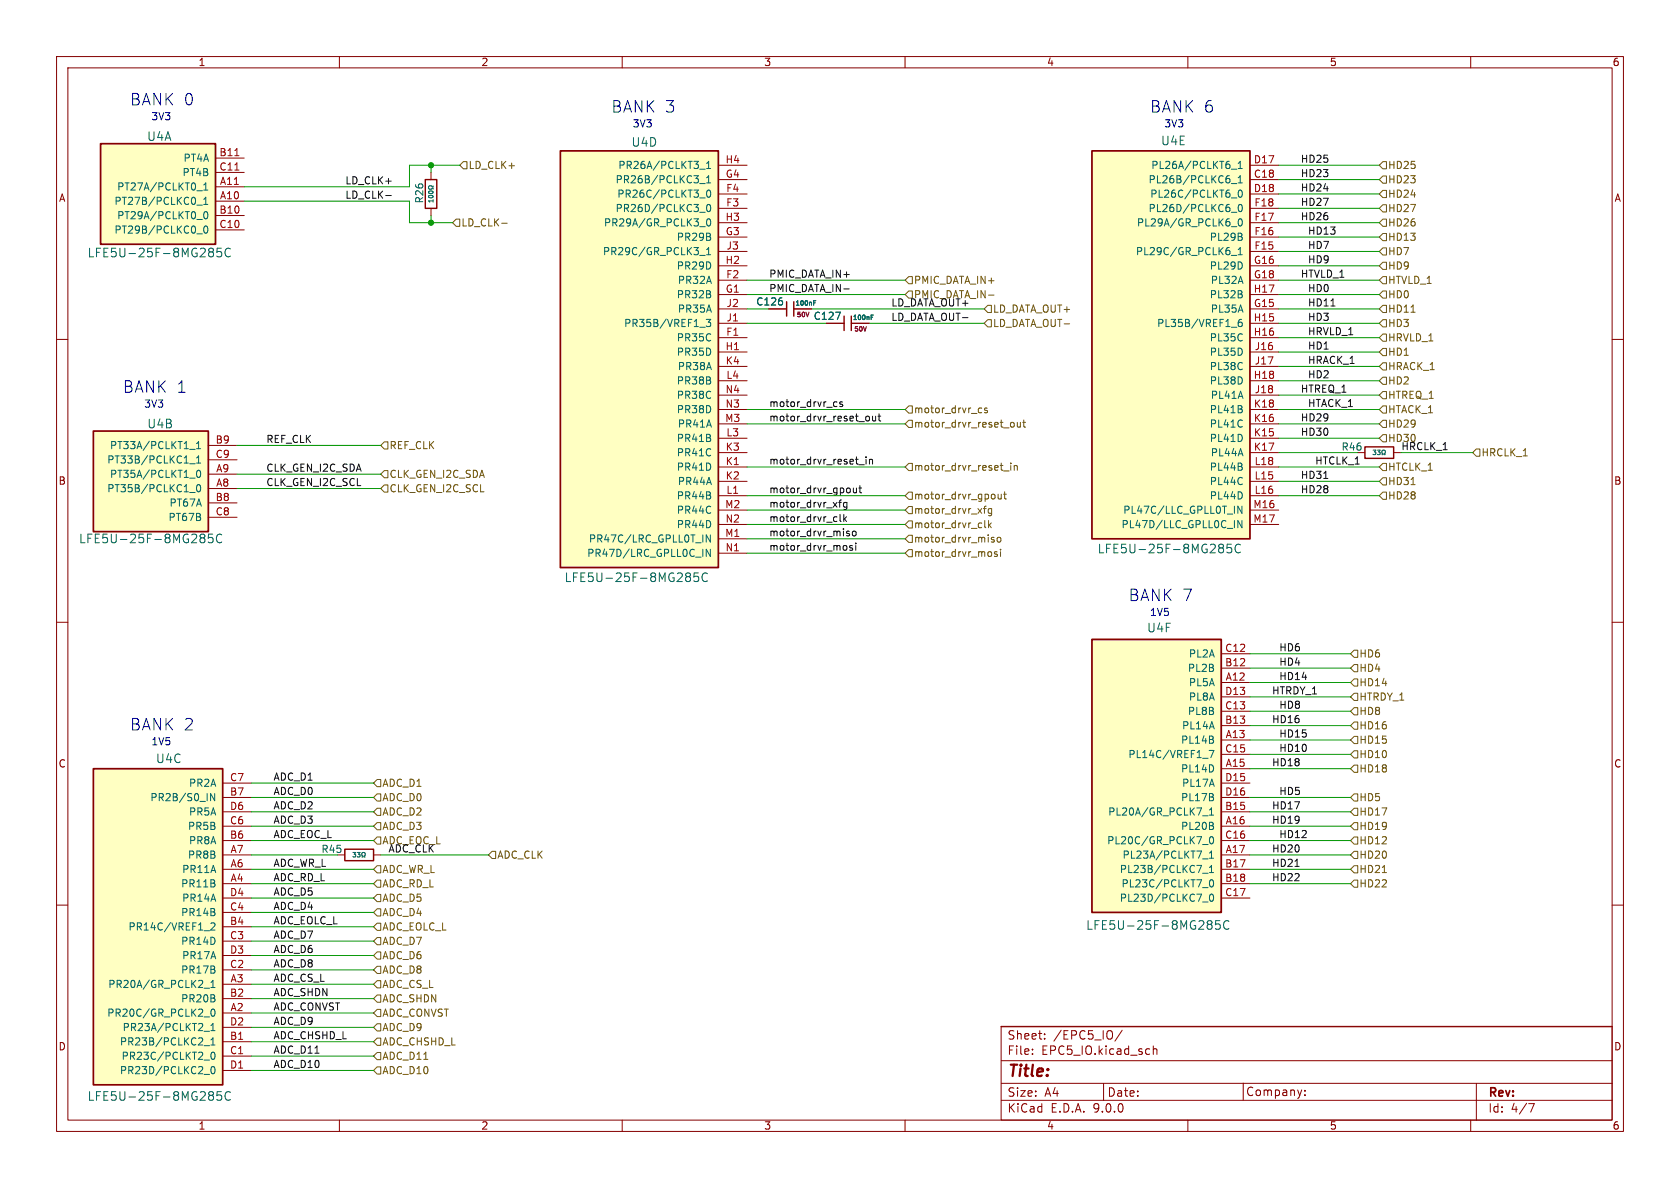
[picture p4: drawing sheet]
<svg xmlns="http://www.w3.org/2000/svg" width="297mm" height="210mm" viewBox="0 0 297 210" stroke-linecap="round" stroke-linejoin="round" font-family="sans-serif">
<g fill="none" stroke="#840000" stroke-width=".18">
<path d="M10 10h277v190h-277zM12 12h273v186h-273zM60 10v2M110 10v2M160 10v2M210 10v2M260 10v2M10 60h2M285 60h2M240 80h1.3M246.4 80h1.2M10 110h2"/>
<path d="M285 110h2M10 160h2M285 160h2M60 198v2M110 198v2M160 198v2M177 181.4h108v16.6h-108zM177 194.5h108M177 191.5h108M177 187.5h108M177 181.5h108M182.5 186.3v.1"/>
<path d="M182.5 185.5v.1M184.7 183.6v.1M184.7 182.8v.1M195.1 191.5v3M198.4 182.1l-1.3 2M203.9 184.9v1.5M203.9 185.5l.2-.1 .4 .1v.9M210 198v2M219.8 191.5v3M230.7 193.5v.2M230.7 192.7v.2M260 198v2"/>
<path d="M261 191.5v6.5M270.2 195.1h1l-.6 1.5"/>
</g>
<path d="M241.3 79h5.1v2h-5.1z" fill="none" stroke="#840000" stroke-width=".25"/>
<path d="M242.7 79.6h.5l-.2 .3 .2 .1v.3h-.5M243.5 79.6h.5l-.3 .3 .3 .1v.3h-.5M244.3 80.4h.2v-.2a.34 .34 0 0 1-.2-.4 .34 .34 0 0 1 .5-.2l.1 .4-.2 .4h.2" fill="none" stroke="#006464" stroke-width=".18"/>
<path d="M16.5 135.9h22.9v55.9h-22.9z" fill="#ffffc2"/>
<path d="M16.5 135.9h22.9v55.9h-22.9z" fill="none" stroke="#840000" stroke-width=".3"/>
<g fill="none" stroke="#840000" stroke-width=".18">
<path d="M39.4 138.4h5M39.4 141h5M39.4 143.5h5M39.4 146.1h5M39.4 148.6h5M39.4 151.1h5M39.4 153.7h5M39.4 156.2h5M39.4 158.8h5M39.4 161.3h5M39.4 163.8h5M39.4 166.4h5"/>
<path d="M39.4 168.9h5M39.4 171.5h5M39.4 174h5M39.4 176.5h5M39.4 179.1h5M39.4 181.6h5M39.4 184.2h5M39.4 186.7h5M39.4 189.2h5"/>
</g>
<g fill="none" stroke="#006464" stroke-width=".18">
<path d="M38 140.3v1.2l-.8-1.2v1.2M36.1 164.5h.9M36.1 174.7h.9M36.1 179.8h.9M37.3 163.3l.5-.2 .2 .4-.8 .9h.8M37.3 174.6h.7M37.3 173.7l.3-.4v1.3M37.4 178.5l.2-.1a.68 .68 0 0 1 .4 .6 .68 .68 0 0 1-.4 .6l-.2-.1-.1-.3zM36.1 182.3h.9M36.1 184.9h.9M36.1 187.4h.9M36.1 189.9h.9"/>
<path d="M37.2 193h.4l.1 .3-.2 .3M37.2 193.6h.3M37.3 181.3l.3-.4v1.3M37.3 183.8l.3-.3v1.2M37.3 182.2h.7M37.3 184.7h.7M37.4 186.1l.2-.1a.68 .68 0 0 1 .4 .6 .68 .68 0 0 1-.4 .7l-.2-.2-.1-.3zM37.4 188.7l.2-.2a.68 .68 0 0 1 .4 .7 .68 .68 0 0 1-.4 .6l-.2-.1-.1-.4zM37.5 193.6l.2 .2v.4l-.1 .2-.4 .1M39.1 193h-.7l-.1 .7 .2-.1h.6l.1 .2-.1 .6-.2 .1-.6-.1M40.7 193.1a.61 .61 0 0 0-.7 0 .61 .61 0 0 0-.2 .7 .57 .57 0 0 0 .3 .6 .57 .57 0 0 0 .6 0"/>
</g>
<path d="M17.8 25.4h20.3v17.8h-20.3z" fill="#ffffc2"/>
<path d="M17.8 25.4h20.3v17.8h-20.3z" fill="none" stroke="#840000" stroke-width=".3"/>
<path d="M38.1 27.9h5.1M38.1 30.5h5.1M38.1 33h5.1M38.1 35.6h5.1M38.1 38.1h5.1M38.1 40.6h5.1" fill="none" stroke="#840000" stroke-width=".18"/>
<path d="M41.5 27.5h.7M41.5 30.1h.7" fill="none" stroke="#a90000" stroke-width=".18"/>
<g fill="none" stroke="#006464" stroke-width=".18">
<path d="M34.8 33.7h1M34.8 36.3h1M34.8 38.8h1M36 33.6h.7M36 32.7l.4-.4v1.3M36 35.2l.4-.3v1.2M36 36.1h.7M36.2 37.5l.1-.1a.68 .68 0 0 1 .5 .6 .68 .68 0 0 1-.5 .7 .84 .84 0 0 1-.1-1.2zM34.8 41.3h1M36.2 40l.1-.1a.68 .68 0 0 1 .5 .7 .68 .68 0 0 1-.5 .6 .84 .84 0 0 1-.1-1.2zM37.2 43.9h.3l.2 .3-.2 .3M37.2 44.5h.3"/>
<path d="M37.5 44.5l.2 .2v.4l-.1 .2-.4 .1M39.1 43.9h-.7l-.1 .7 .2-.1h.6l.1 .2-.1 .6-.2 .1-.6-.1M40.7 44a.61 .61 0 0 0-.7 0 .61 .61 0 0 0-.2 .7 .57 .57 0 0 0 .3 .6 .57 .57 0 0 0 .6 0"/>
</g>
<path d="M99.1 26.7h27.9v73.6h-27.9z" fill="#ffffc2"/>
<path d="M99.1 26.7h27.9v73.6h-27.9z" fill="none" stroke="#840000" stroke-width=".3"/>
<g fill="none" stroke="#840000" stroke-width=".18">
<path d="M127 29.2h5.1M127 31.8h5.1M127 34.3h5.1M127 36.8h5.1M127 39.4h5.1M127 41.9h5.1M127 44.5h5.1M127 47h5.1M127 49.5h5.1M127 52.1h5.1M127 54.6h5.1M127 57.2h5.1"/>
<path d="M127 59.7h5.1M127 62.2h5.1M127 64.8h5.1M127 67.3h5.1M127 69.9h5.1M127 72.4h5.1M127 74.9h5.1M127 77.5h5.1M127 80h5.1M127 82.6h5.1M127 85.1h5.1M127 87.6h5.1"/>
<path d="M127 90.2h5.1M127 92.7h5.1M127 95.3h5.1M127 97.8h5.1"/>
</g>
<g fill="none" stroke="#006464" stroke-width=".18">
<path d="M123.7 29.9h1M123.7 32.5h1M123.7 35h1M123.7 37.5h1M124.9 29.8h.7M124.9 28.9l.4-.4v1.3M124.9 31.4l.4-.3v1.2M124.9 32.3h.7M125 33.7l.2-.1a.68 .68 0 0 1 .5 .6 .68 .68 0 0 1-.5 .7l-.2-.2-.1-.3zM125 36.3l.2-.2a.68 .68 0 0 1 .5 .7 .68 .68 0 0 1-.5 .6l-.2-.1-.1-.4zM125 38.8l.2-.1a.68 .68 0 0 1 .5 .6 .68 .68 0 0 1-.5 .6l-.2-.1-.1-.3zM123.7 40.1h1"/>
<path d="M123.7 45.2h1M123.7 57.9h1M124.9 56.5h.7l-.4 .4 .4 .2v.5l-.2 .1-.5-.1M124.9 44.1l.4-.3v1.2M124.9 45h.7M125.6 94.6v1.2l-.7-1.2v1.2M125.6 97.1v1.3l-.7-1.3v1.3M121.5 101.3h.3l.3 .3-.3 .3M121.5 101.9h.3M121.8 101.9l.2 .2 .1 .4-.2 .2-.4 .1M123.5 101.3h-.8v.7l.2-.1h.5l.1 .3v.5l-.3 .1-.5-.1M125.1 101.4a.61 .61 0 0 0-.8 0 .61 .61 0 0 0-.2 .8 .57 .57 0 0 0 .3 .5 .57 .57 0 0 0 .7 0"/>
</g>
<path d="M16.5 76.2h20.3v17.8h-20.3z" fill="#ffffc2"/>
<path d="M16.5 76.2h20.3v17.8h-20.3z" fill="none" stroke="#840000" stroke-width=".3"/>
<path d="M36.8 78.7h5.1M36.8 81.3h5.1M36.8 83.8h5.1M36.8 86.4h5.1M36.8 88.9h5.1M36.8 91.4h5.1" fill="none" stroke="#840000" stroke-width=".18"/>
<g fill="none" stroke="#006464" stroke-width=".18">
<path d="M33.5 79.4h1M34.7 79.3h.8M34.7 78.4l.4-.4v1.3M33.5 82h1M33.5 84.5h1M33.5 87.1h1M34.7 81l.4-.4v1.3M34.7 81.9h.8M34.9 83.2l.1-.1a.68 .68 0 0 1 .5 .7 .68 .68 0 0 1-.5 .6 .84 .84 0 0 1-.1-1.2zM34.9 85.7h.1a.68 .68 0 0 1 .5 .6 .68 .68 0 0 1-.5 .6 .84 .84 0 0 1-.1-1.2zM35.6 94.4h.3l.3 .3-.3 .4M35.6 95.1h.3"/>
<path d="M35.9 95.1l.3 .1v.5l-.1 .2h-.5M37.6 94.4h-.7l-.1 .7 .2-.1 .5 .1 .2 .2-.1 .5-.2 .1-.6-.1M39.2 94.6a.61 .61 0 0 0-.8 0 .61 .61 0 0 0-.1 .7 .57 .57 0 0 0 .3 .6 .57 .57 0 0 0 .6-.1"/>
</g>
<path d="M193 113h22.9v48.3h-22.9z" fill="#ffffc2"/>
<path d="M193 113h22.9v48.3h-22.9z" fill="none" stroke="#840000" stroke-width=".3"/>
<g fill="none" stroke="#840000" stroke-width=".18">
<path d="M215.9 115.6h5.1M215.9 118.1h5.1M215.9 120.7h5.1M215.9 123.2h5.1M215.9 125.7h5.1M215.9 128.3h5.1M215.9 130.8h5.1M215.9 133.4h5.1M215.9 135.9h5.1M215.9 138.4h5.1M59.7 151.1h1.3M66 151.1h1.3"/>
<path d="M215.9 141h5.1M215.9 143.5h5.1M215.9 146.1h5.1M215.9 148.6h5.1M215.9 151.1h5.1M215.9 153.7h5.1M215.9 156.2h5.1M215.9 158.8h5.1"/>
</g>
<g fill="none" stroke="#006464" stroke-width=".18">
<path d="M212.6 134.1h1M213.8 132.7h.8l-.5 1.2M62.4 150.7h.5l-.3 .3 .3 .1v.3h-.5M63.2 150.7h.5l-.3 .3 .2 .1v.3h-.4M64 151.5h.1v-.2a.34 .34 0 0 1-.1-.4 .34 .34 0 0 1 .5-.2l.1 .4-.2 .4h.2M212.6 144.2h1M212.6 149.3h1M212.6 151.8h1M212.6 154.4h1M212.6 156.9h1M212.6 159.5h1M213.8 144.1h.7"/>
<path d="M213.8 143.2l.4-.4v1.3M213.8 150.8l.4-.4v1.3M213.8 153.3l.4-.3v1.2M213.8 151.7h.7M213.8 154.2h.7M213.9 148l.2-.1a.68 .68 0 0 1 .5 .6 .68 .68 0 0 1-.5 .7l-.2-.2-.1-.3zM213.9 155.6l.2-.1a.68 .68 0 0 1 .5 .7 .68 .68 0 0 1-.5 .6l-.2-.1-.1-.4zM213.9 158.2l.2-.1a.68 .68 0 0 1 .5 .6 .68 .68 0 0 1-.5 .6l-.2-.1-.1-.4zM213.7 162.7l.4 .1 .2 .2-.3 .4M213.7 163.4h.3M214 163.4l.2 .1 .1 .5-.2 .2-.4 .1M215.7 162.7h-.8v.8l.2-.2 .5 .1 .1 .2v.5l-.3 .2-.5-.2"/>
<path d="M217.3 162.9a.61 .61 0 0 0-.8 0 .61 .61 0 0 0-.2 .7 .57 .57 0 0 0 .3 .6 .57 .57 0 0 0 .7-.1"/>
</g>
<path d="M61 150.1h5v2h-5z" fill="none" stroke="#840000" stroke-width=".25"/>
<path d="M193 26.7h28v68.6h-28z" fill="#ffffc2"/>
<path d="M193 26.7h28v68.6h-28z" fill="none" stroke="#840000" stroke-width=".3"/>
<g fill="none" stroke="#840000" stroke-width=".18">
<path d="M76.2 30.5v1.3M76.2 36.8v1.3M221 29.2h5.1M221 31.8h5.1M221 34.3h5.1M221 36.8h5.1M221 39.4h5.1M135.9 54.6h3.2M140.3 54.6h3.2M146 57.2h3.2M150.5 57.2h3.2M221 41.9h5.1"/>
<path d="M221 44.5h5.1M221 47h5.1M221 49.5h5.1M221 52.1h5.1M221 54.6h5.1M221 57.2h5.1M221 59.7h5.1M221 62.2h5.1M221 64.8h5.1M221 67.3h5.1M221 69.9h5.1M221 72.4h5.1"/>
<path d="M221 74.9h5.1M221 77.5h5.1M221 80h5.1M221 82.6h5.1M221 85.1h5.1M221 87.6h5.1M221 90.2h5.1M221 92.7h5.1"/>
</g>
<g fill="none" stroke="#006464" stroke-width=".18">
<path d="M75.8 34.6a.39 .39 0 0 1 .5-.1 .39 .39 0 0 1 .2 .4 .39 .39 0 0 1-.4 .1 .39 .39 0 0 1-.3-.4zM76.5 33.8a.38 .38 0 0 0-.5-.1 .38 .38 0 0 0-.2 .4l.3 .1 .4-.1M76.5 33.8v.1M76.5 33.9v.2M76.5 34.1h.1M76.6 32.8v.2h-.2a.34 .34 0 0 0-.5-.1 .34 .34 0 0 0-.1 .4l.4 .2 .4-.2v.2M76.6 35.3v.4M76.6 35.5h-.8l.2 .2M217.7 29.9h1M217.7 32.5h1M217.7 35h1M217.7 37.5h1"/>
<path d="M218.9 29.8h.7M218.9 28.9l.4-.4v1.3M218.9 31.4l.4-.3v1.2M218.9 32.3h.7M219 33.7l.2-.1a.68 .68 0 0 1 .4 .6 .68 .68 0 0 1-.4 .7l-.2-.2-.1-.3zM219 36.3l.2-.2a.68 .68 0 0 1 .4 .7 .68 .68 0 0 1-.4 .6l-.2-.1-.1-.4zM219 38.8l.2-.1a.68 .68 0 0 1 .4 .6 .68 .68 0 0 1-.4 .6l-.2-.1-.1-.3zM143.8 53.5h.3M143.8 53.2h.4M147.7 55.2h.9l-.6 1.3M154 56.1h.3M154 55.7h.4"/>
<path d="M217.7 40.1h1M217.7 45.2h1M217.7 57.9h1M218.9 44.1l.4-.3v1.2M218.9 45h.7M219.5 56.5h-.4a.86 .86 0 0 0 0 1.2l.5-.1v-.4l-.2-.3-.4 .1-.1 .2M215.7 96.2l.5 .1 .1 .2-.3 .4M215.7 96.9h.3M216 96.9l.2 .1 .1 .4-.1 .3h-.5M217.7 96.2h-.7l-.1 .7 .2-.1 .5 .1 .2 .2-.1 .5-.2 .1-.6-.1M219.3 96.3a.61 .61 0 0 0-.8 0 .61 .61 0 0 0-.2 .8 .57 .57 0 0 0 .3 .6 .57 .57 0 0 0 .7-.1M219.6 89.5v1.2l-.8-1.2v1.2"/>
<path d="M219.6 92v1.3l-.8-1.3v1.3"/>
</g>
<path d="M75.2 31.8h2v5h-2zM139.1 53.3v2.6M140.3 53.3v2.6M149.2 55.9v2.5M150.5 55.9v2.5" fill="none" stroke="#840000" stroke-width=".25"/>
<g fill="none" stroke="#725600" stroke-width=".18">
<path d="M80 39.4l.6-.7h.7v1.3h-.7zM81.3 29.2l.6-.6h.6v1.2h-.6zM88.7 39.5h1M244.5 33.7h.6v1.2h-.6l-.7-.6zM244.5 36.2h.6v1.3h-.6l-.7-.7zM244.5 28.6h.6v1.2h-.6l-.7-.6zM244.5 38.7h.6v1.3h-.6l-.7-.6zM244.5 31.1h.6v1.3h-.6l-.7-.6zM160.7 48.9h.6v1.3h-.6l-.7-.7zM160.7 51.4h.6v1.3h-.6l-.7-.6zM174.6 56.5h.7v1.3h-.7l-.6-.6zM174.6 54h.7v1.2h-.7l-.6-.6z"/>
<path d="M174.8 52.2h.9M244.5 43.8h.6v1.3h-.6l-.7-.6zM244.5 41.3h.6v1.2h-.6l-.7-.6zM244.5 51.4h.6v1.3h-.6l-.7-.6zM244.5 54h.6v1.2h-.6l-.7-.6zM244.5 48.9h.6v1.3h-.6l-.7-.7zM244.5 56.5h.6v1.3h-.6l-.7-.6zM244.5 59.1h.6v1.2h-.6l-.7-.6zM244.5 46.4h.6v1.2h-.6l-.7-.6zM249.5 55.2h.7M67.9 78.1h.7v1.3h-.7l-.6-.7zM160.7 71.8h.6v1.2h-.6l-.7-.6z"/>
<path d="M160.7 74.3h.6v1.3h-.6l-.7-.7zM173.2 72.1l.4 .1M173.6 72.9l-.4 .1M174.5 72.2l-.3-.1-.2 .2 .1 .2 .4 .1v.3h-.5M178.9 74.7h.3l.1 .2-.1 .5-.3 .1M179.8 74.7l.1 .7 .3 .1 .2-.1M180.4 74.7v.8M180.8 74.7h.5M181 74.2v1.1l.3 .2M244.5 76.8h.6v1.3h-.6l-.7-.6zM244.5 61.6h.6v1.3h-.6l-.7-.7zM244.5 64.1h.6v1.3h-.6l-.7-.6z"/>
<path d="M244.5 66.7h.6v1.2h-.6l-.7-.6zM244.5 71.8h.6v1.2h-.6l-.7-.6zM244.5 69.2h.6v1.3h-.6l-.7-.6zM244.5 74.3h.6v1.3h-.6l-.7-.7zM261 79.4h.6v1.2h-.6l-.7-.6zM67.3 86.4l.6-.7h.7v1.3h-.7zM67.9 83.2h.7v1.3h-.7l-.6-.7zM160.7 92.1h.6v1.2h-.6l-.7-.6zM160.7 97.2h.6v1.2h-.6l-.7-.6zM160.7 94.6h.6v1.3h-.6l-.7-.6zM160.7 87h.6v1.3h-.6l-.7-.7zM160.7 81.9h.6v1.3h-.6l-.7-.6z"/>
<path d="M160.7 89.5h.6v1.3h-.6l-.7-.6zM173.9 89.9h.4M174.1 92v1.1l.2 .2M174.2 89.5l-.2 .2v1M174.8 92v1.3M174.9 92.8l.3 .5M175.2 92.4l-.4 .5M175.2 97.6v.6M175.2 95.2l.6 .4-.2 .2h-.4M175.3 89.9v1l-.2 .3-.3-.1M175.3 90l-.4-.1-.2 .2 .1 .6h.5M175.7 95h-.3l-.2 .2"/>
<path d="M176.3 97.6l-.3-.1-.2 .2 .1 .2 .4 .1v.3h-.5M176.3 95.1l.2-.1 .4 .1v.5l-.1 .2h-.3l-.2-.1zM176.5 87.4v.7l.3 .1 .2-.1M176.9 97.1v.1M176.9 97.5v.9M177 87.4v.8M177.4 87.4h.5M177.4 83.3h1M177.6 86.9v1.1l.3 .2M178.7 81.9v.1M178.7 82.3v.8M179.3 82.3v.8"/>
<path d="M179.3 82.4l.2-.1h.3v.8M244.5 87h.6v1.3h-.6l-.7-.7zM244.5 84.5h.6v1.2h-.6l-.7-.6zM244.5 81.9h.6v1.3h-.6l-.7-.6zM249.5 85.7h.7M239.4 114.9h.6v1.3h-.6l-.6-.6zM239.4 117.5h.6v1.2h-.6l-.6-.6zM66.7 137.8h.6v1.3h-.6l-.7-.7zM238.8 135.9l.6-.6h.6v1.2h-.6zM238.8 133.4l.6-.7h.6v1.3h-.6zM238.8 123.2l.6-.6h.6v1.2h-.6zM239.4 120h.6v1.3h-.6l-.6-.6z"/>
<path d="M239.4 130.2h.6v1.2h-.6l-.6-.6zM239.4 127.6h.6v1.3h-.6l-.6-.6zM239.4 125.1h.6v1.3h-.6l-.6-.7zM66.7 158.1h.6v1.3h-.6l-.7-.6zM66.7 153h.6v1.3h-.6l-.7-.6zM66.7 155.6h.6v1.2h-.6l-.7-.6zM66.7 148h.6v1.2h-.6l-.7-.6zM66.7 140.3h.6v1.3h-.6l-.7-.6zM66.7 145.4h.6v1.3h-.6l-.7-.6zM66.7 142.9h.6v1.2h-.6l-.7-.6zM87 150.5h.6v1.3h-.6l-.6-.7zM238.8 156.2l.6-.6h.6v1.2h-.6z"/>
<path d="M238.8 146.1l.6-.7h.6v1.3h-.6zM238.8 143.5l.6-.6h.6v1.2h-.6zM239.4 150.5h.6v1.3h-.6l-.6-.7zM239.4 148h.6v1.2h-.6l-.6-.6zM239.4 153h.6v1.3h-.6l-.6-.6zM239.4 140.3h.6v1.3h-.6l-.6-.6zM244.4 154.2h.7M66.7 173.4h.6v1.2h-.6l-.7-.6zM66.7 175.9h.6v1.3h-.6l-.7-.7zM66.7 178.4h.6v1.3h-.6l-.7-.6zM66.7 168.3h.6v1.2h-.6l-.7-.6zM66.7 165.7h.6v1.3h-.6l-.7-.6z"/>
<path d="M66.7 160.7h.6v1.2h-.6l-.7-.6zM66.7 163.2h.6v1.3h-.6l-.7-.7zM66.7 170.8h.6v1.3h-.6l-.7-.6zM66.7 183.5h.6v1.3h-.6l-.7-.6zM66.7 186.1h.6v1.2h-.6l-.7-.6zM66.7 181h.6v1.2h-.6l-.7-.6zM66.7 188.6h.6v1.3h-.6l-.7-.7z"/>
</g>
<g fill="none" stroke="#0f0f0f" stroke-width=".18">
<path d="M68.2 34.6h1M149.2 51.1h.9M235.3 54.1h.7M147.6 71l.4 .1M148 71.8l-.4 .1M148.9 71.1l-.3-.1-.2 .2 .1 .2 .4 .1v.3h-.5M153.3 73.6h.3l.1 .2-.1 .5-.3 .1M154.3 73.6v.8h.3l.2-.1M154.8 73.6v.8M155.2 73.6h.5M155.4 73.1v1.1l.3 .2M148.3 88.8h.5"/>
<path d="M148.5 90.9v1.1l.2 .2M148.8 88.4l-.4 .2v1.1M149.2 90.9v1.3M149.3 91.7l.4 .5M149.7 91.4l-.5 .4M149.7 96.6v.6M149.7 94.1l.5 .4-.2 .2h-.3M149.7 88.9l-.3-.1-.3 .3 .1 .5h.5M149.7 88.8v1l-.2 .3-.3-.1M150.1 94l-.3-.1-.1 .2M150.7 96.5l-.3-.1-.2 .2 .1 .2 .4 .1v.3h-.5M150.8 94l.3-.1 .3 .2v.4l-.3 .2h-.3l-.1-.2z"/>
<path d="M150.9 86.3v.8h.3l.2-.1M151.3 96v.1M151.3 96.4v.9M151.4 86.3v.8M151.8 86.3h.5M151.8 82.2h1M152 85.8v1.1l.3 .2M153.1 80.8v.1M153.1 81.2v.8M153.7 81.2v.8M153.7 81.3l.2-.1 .3 .1 .1 .7M234 84.6h.7"/>
<path d="M228.9 153.2h.8"/>
</g>
<g fill="none" stroke="#009600" stroke-width=".18">
<path d="M43.2 35.6h29.2v3.8h7.6M76.2 29.2v1.3M76.2 38.1v1.3M81.3 29.2h-8.9v3.8h-29.2M226.1 39.4h17.7M226.1 29.2h17.7M226.1 34.3h17.7M226.1 36.8h17.7M226.1 31.8h17.7M132.1 52.1h27.9M132.1 54.6h3.8M132.1 49.5h27.9"/>
<path d="M132.1 57.2h13.9M143.5 54.6h30.5M153.7 57.2h20.3M226.1 59.7h17.7M226.1 52.1h17.7M226.1 54.6h17.7M226.1 49.5h17.7M226.1 57.2h17.7M226.1 47h17.7M226.1 44.5h17.7M226.1 41.9h17.7M41.9 78.7h25.4"/>
<path d="M132.1 74.9h27.9M132.1 72.4h27.9M226.1 74.9h17.7M226.1 67.3h17.7M226.1 62.2h17.7M226.1 77.5h17.7M226.1 64.8h17.7M226.1 69.9h17.7M226.1 72.4h17.7M41.9 86.4h25.4M41.9 83.8h25.4M132.1 82.6h27.9"/>
<path d="M132.1 87.6h27.9M132.1 95.3h27.9M132.1 92.7h27.9M132.1 97.8h27.9M132.1 90.2h27.9M226.1 80h13.9M226.1 85.1h17.7M226.1 82.6h17.7M226.1 87.6h17.7M247.6 80h12.7M221 118.1h17.8M221 115.6h17.8"/>
<path d="M44.4 138.4h21.6M221 128.3h17.8M221 135.9h17.8M221 125.7h17.8M221 130.8h17.8M221 123.2h17.8M221 133.4h17.8M221 120.7h17.8M44.4 156.2h21.6M44.4 151.1h15.3M44.4 146.1h21.6M44.4 143.5h21.6"/>
<path d="M44.4 148.6h21.6M44.4 141h21.6M44.4 153.7h21.6M44.4 158.8h21.6M67.3 151.1h19.1M221 156.2h17.8M221 151.1h17.8M221 146.1h17.8M221 143.5h17.8M221 148.6h17.8M221 141h17.8M221 153.7h17.8"/>
<path d="M44.4 166.4h21.6M44.4 161.3h21.6M44.4 163.8h21.6M44.4 179.1h21.6M44.4 171.5h21.6M44.4 176.5h21.6M44.4 168.9h21.6M44.4 174h21.6M44.4 186.7h21.6M44.4 181.6h21.6M44.4 184.2h21.6M44.4 189.2h21.6"/>
</g>
<g fill="#009600" stroke="#009600" stroke-width=".18">
<circle cx="76.2" cy="39.4" r=".46"/>
<circle cx="76.2" cy="29.2" r=".46"/>
</g>
<g font-size="2.8" fill="#0000c2">
<text x="22.9" y="18.8">BANK 0</text>
<text x="107.9" y="20.1">BANK 3</text>
<text x="203.2" y="20.1">BANK 6</text>
<text x="21.6" y="69.6">BANK 1</text>
<text x="199.4" y="106.4">BANK 7</text>
<text x="22.9" y="129.3">BANK 2</text>
</g>
<text font-size="2.8" fill="#840000" x="178" y="190.9">Title:</text>
<g font-size="2.1" fill="#006464">
<text x="25.9" y="25.1">U4A</text>
<text x="111.6" y="26.1">U4D</text>
<text x="205.2" y="25.9">U4E</text>
<text x="15.4" y="45.7">LFE5U-25F-8MG285C</text>
<text x="26" y="75.9">U4B</text>
<text x="13.9" y="96.2">LFE5U-25F-8MG285C</text>
<text x="194" y="98">LFE5U-25F-8MG285C</text>
<text x="99.7" y="103.1">LFE5U-25F-8MG285C</text>
<text x="202.7" y="112">U4F</text>
<text x="27.5" y="135.1">U4C</text>
<text x="191.9" y="164.6">LFE5U-25F-8MG285C</text>
<text x="15.4" y="194.8">LFE5U-25F-8MG285C</text>
</g>
<g font-size="2.1" fill="#840000">
<text x="178" y="184">Sheet:</text>
<text x="186.2" y="184">/EPC5_IO/</text>
<text x="178" y="186.7">File:</text>
<text x="184.1" y="186.7">EPC5_IO.kicad_sch</text>
<text x="178" y="196.9">KiCad</text>
<text x="178" y="194.1">Size:</text>
<text x="184.7" y="194.1">A4</text>
<text x="185.7" y="196.9">E.D.A.</text>
<text x="193.3" y="196.9">9.0.0</text>
<text x="195.7" y="194.1">Date:</text>
<text x="220.2" y="194">Company:</text>
<text x="263" y="194.3">Rev:</text>
<text x="263" y="196.9">Id:</text>
<text x="267.1" y="196.9">4/7</text>
</g>
<g font-size="1.8" fill="#840000">
<text x="35" y="11.9">1</text>
<text x="85" y="11.9">2</text>
<text x="135" y="11.9">3</text>
<text x="185" y="11.9">4</text>
<text x="235" y="11.9">5</text>
<text x="285" y="11.9">6</text>
<text x="10.3" y="35.9">A</text>
<text x="285.3" y="35.9">A</text>
<text x="10.3" y="85.9">B</text>
<text x="285.3" y="85.9">B</text>
<text x="10.3" y="135.9">C</text>
<text x="285.3" y="135.9">C</text>
<text x="10.3" y="185.9">D</text>
<text x="285.3" y="185.9">D</text>
<text x="35" y="199.9">1</text>
<text x="85" y="199.9">2</text>
<text x="135" y="199.9">3</text>
<text x="185" y="199.9">4</text>
<text x="235" y="199.9">5</text>
<text x="285" y="199.9">6</text>
</g>
<g font-size="1.8" fill="#0000c2">
<text x="26.7" y="21.3">3V3</text>
<text x="111.8" y="22.6">3V3</text>
<text x="205.7" y="22.6">3V3</text>
<text x="25.4" y="72.1">3V3</text>
<text x="203.2" y="109">1V5</text>
<text x="26.7" y="131.8">1V5</text>
</g>
<g font-size="1.8" fill="#006464">
<text x="32.3" y="28.8">PT4A</text>
<text x="20.6" y="33.9">PT27A/PCLKT0_1</text>
<text x="32.2" y="31.3">PT4B</text>
<text x="108.7" y="32.6">PR26B/PCLKC3_1</text>
<text x="109" y="35.2">PR26C/PCLKT3_0</text>
<text x="109.2" y="30.1">PR26A/PCLKT3_1</text>
<text x="202.9" y="32.6">PL26B/PCLKC6_1</text>
<text x="203.3" y="35.2">PL26C/PCLKT6_0</text>
<text x="203.4" y="30.1">PL26A/PCLKT6_1</text>
<text x="20.1" y="36.4">PT27B/PCLKC0_1</text>
<text x="20.1" y="41.5">PT29B/PCLKC0_0</text>
<text x="20.6" y="39">PT29A/PCLKT0_0</text>
<text x="75" y="36.1" transform="rotate(-90 75 36.1)">R26</text>
<text x="106.7" y="40.2">PR29A/GR_PCLK3_0</text>
<text x="108.7" y="37.7">PR26D/PCLKC3_0</text>
<text x="200.9" y="40.2">PL29A/GR_PCLK6_0</text>
<text x="202.9" y="37.7">PL26D/PCLKC6_0</text>
<text x="106.5" y="45.3">PR29C/GR_PCLK3_1</text>
<text x="119.6" y="42.8">PR29B</text>
<text x="119.6" y="47.9">PR29D</text>
<text x="200.7" y="45.3">PL29C/GR_PCLK6_1</text>
<text x="213.8" y="42.8">PL29B</text>
<text x="213.8" y="47.9">PL29D</text>
<text x="119.6" y="52.9">PR32B</text>
<text x="119.7" y="50.4">PR32A</text>
<text x="213.8" y="52.9">PL32B</text>
<text x="214" y="50.4">PL32A</text>
<text x="110.2" y="58">PR35B/VREF1_3</text>
<text x="119.7" y="55.5">PR35A</text>
<text x="133.6" y="54.2">C126</text>
<text x="143.8" y="56.7">C127</text>
<text x="204.5" y="58">PL35B/VREF1_6</text>
<text x="214" y="55.5">PL35A</text>
<text x="119.6" y="60.6">PR35C</text>
<text x="119.6" y="63.1">PR35D</text>
<text x="119.7" y="65.6">PR38A</text>
<text x="213.8" y="60.6">PL35C</text>
<text x="213.8" y="63.1">PL35D</text>
<text x="213.8" y="65.6">PL38C</text>
<text x="119.6" y="68.2">PR38B</text>
<text x="119.6" y="70.7">PR38C</text>
<text x="213.8" y="68.2">PL38D</text>
<text x="214" y="70.7">PL41A</text>
<text x="119.6" y="73.3">PR38D</text>
<text x="119.7" y="75.8">PR41A</text>
<text x="213.8" y="73.3">PL41B</text>
<text x="213.8" y="75.8">PL41C</text>
<text x="18.9" y="82.1">PT33B/PCLKC1_1</text>
<text x="19.3" y="79.6">PT33A/PCLKT1_1</text>
<text x="119.6" y="78.3">PR41B</text>
<text x="119.6" y="80.9">PR41C</text>
<text x="119.6" y="83.4">PR41D</text>
<text x="213.8" y="78.3">PL41D</text>
<text x="213.8" y="83.4">PL44B</text>
<text x="214" y="80.9">PL44A</text>
<text x="237.1" y="79.9">R46</text>
<text x="18.9" y="87.2">PT35B/PCLKC1_0</text>
<text x="19.3" y="84.7">PT35A/PCLKT1_0</text>
<text x="29.9" y="89.8">PT67A</text>
<text x="119.6" y="88.5">PR44B</text>
<text x="119.7" y="86">PR44A</text>
<text x="213.8" y="86">PL44C</text>
<text x="213.8" y="88.5">PL44D</text>
<text x="29.7" y="92.3">PT67B</text>
<text x="119.6" y="91">PR44C</text>
<text x="119.6" y="93.6">PR44D</text>
<text x="198.2" y="93.6">PL47D/LLC_GPLL0C_IN</text>
<text x="198.5" y="91">PL47C/LLC_GPLL0T_IN</text>
<text x="103.7" y="98.7">PR47D/LRC_GPLL0C_IN</text>
<text x="104" y="96.1">PR47C/LRC_GPLL0T_IN</text>
<text x="209.9" y="119">PL2B</text>
<text x="210.1" y="116.4">PL2A</text>
<text x="210.1" y="121.5">PL5A</text>
<text x="210.1" y="124.1">PL8A</text>
<text x="208.7" y="131.7">PL14B</text>
<text x="208.9" y="129.1">PL14A</text>
<text x="209.9" y="126.6">PL8B</text>
<text x="199.4" y="134.2">PL14C/VREF1_7</text>
<text x="208.7" y="136.8">PL14D</text>
<text x="26.5" y="141.8">PR2B/S0_IN</text>
<text x="33.3" y="139.3">PR2A</text>
<text x="208.7" y="141.8">PL17B</text>
<text x="208.9" y="139.3">PL17A</text>
<text x="33.1" y="146.9">PR5B</text>
<text x="33.3" y="144.4">PR5A</text>
<text x="33.3" y="149.5">PR8A</text>
<text x="195.6" y="149.5">PL20C/GR_PCLK7_0</text>
<text x="195.8" y="144.4">PL20A/GR_PCLK7_1</text>
<text x="208.7" y="146.9">PL20B</text>
<text x="32.1" y="154.5">PR11A</text>
<text x="33.1" y="152">PR8B</text>
<text x="56.7" y="151">R45</text>
<text x="197.9" y="154.5">PL23B/PCLKC7_1</text>
<text x="198.4" y="152">PL23A/PCLKT7_1</text>
<text x="31.9" y="157.1">PR11B</text>
<text x="32.1" y="159.6">PR14A</text>
<text x="197.9" y="159.6">PL23D/PCLKC7_0</text>
<text x="198.2" y="157.1">PL23C/PCLKT7_0</text>
<text x="22.6" y="164.7">PR14C/VREF1_2</text>
<text x="31.9" y="162.2">PR14B</text>
<text x="31.9" y="167.2">PR14D</text>
<text x="31.9" y="172.3">PR17B</text>
<text x="32.1" y="169.8">PR17A</text>
<text x="18.9" y="179.9">PR20C/GR_PCLK2_0</text>
<text x="19" y="174.9">PR20A/GR_PCLK2_1</text>
<text x="31.9" y="177.4">PR20B</text>
<text x="21.1" y="185">PR23B/PCLKC2_1</text>
<text x="21.6" y="182.5">PR23A/PCLKT2_1</text>
<text x="21.1" y="190.1">PR23D/PCLKC2_0</text>
<text x="21.4" y="187.6">PR23C/PCLKT2_0</text>
</g>
<g font-size="1.8" fill="#a90000">
<text x="38.7" y="27.7">B11</text>
<text x="128.2" y="29">H4</text>
<text x="221.6" y="29">D17</text>
<text x="38.7" y="30.2">C11</text>
<text x="38.8" y="32.8">A11</text>
<text x="38.8" y="35.3">A10</text>
<text x="128.2" y="31.5">G4</text>
<text x="128.3" y="34">F4</text>
<text x="221.6" y="31.5">C18</text>
<text x="221.6" y="34">D18</text>
<text x="38.7" y="37.8">B10</text>
<text x="38.7" y="40.4">C10</text>
<text x="128.2" y="39.1">H3</text>
<text x="128.2" y="41.7">G3</text>
<text x="128.3" y="36.6">F3</text>
<text x="221.7" y="36.6">F18</text>
<text x="221.7" y="39.1">F17</text>
<text x="221.7" y="41.7">F16</text>
<text x="128.2" y="46.7">H2</text>
<text x="128.3" y="44.2">J3</text>
<text x="221.6" y="46.7">G16</text>
<text x="221.7" y="44.2">F15</text>
<text x="128.2" y="51.8">G1</text>
<text x="128.3" y="49.3">F2</text>
<text x="221.5" y="51.8">H17</text>
<text x="221.6" y="49.3">G18</text>
<text x="128.3" y="59.4">F1</text>
<text x="128.3" y="54.4">J2</text>
<text x="128.3" y="56.9">J1</text>
<text x="221.5" y="56.9">H15</text>
<text x="221.5" y="59.4">H16</text>
<text x="221.6" y="54.4">G15</text>
<text x="128.2" y="62">H1</text>
<text x="128.2" y="64.5">K4</text>
<text x="221.7" y="62">J16</text>
<text x="221.7" y="64.5">J17</text>
<text x="128.2" y="69.6">N4</text>
<text x="128.3" y="67.1">L4</text>
<text x="221.5" y="67.1">H18</text>
<text x="221.7" y="69.6">J18</text>
<text x="128.1" y="74.7">M3</text>
<text x="128.2" y="72.1">N3</text>
<text x="128.3" y="77.2">L3</text>
<text x="221.6" y="72.1">K18</text>
<text x="221.6" y="74.7">K16</text>
<text x="221.6" y="77.2">K15</text>
<text x="38" y="78.5">B9</text>
<text x="38" y="81">C9</text>
<text x="38.1" y="83.6">A9</text>
<text x="128.2" y="79.8">K3</text>
<text x="128.2" y="82.3">K1</text>
<text x="221.6" y="79.8">K17</text>
<text x="221.7" y="82.3">L18</text>
<text x="38" y="88.6">B8</text>
<text x="38.1" y="86.1">A8</text>
<text x="128.1" y="89.9">M2</text>
<text x="128.2" y="84.8">K2</text>
<text x="128.3" y="87.4">L1</text>
<text x="221.5" y="89.9">M16</text>
<text x="221.7" y="84.8">L15</text>
<text x="221.7" y="87.4">L16</text>
<text x="38" y="91.2">C8</text>
<text x="128.1" y="95">M1</text>
<text x="128.2" y="92.5">N2</text>
<text x="221.5" y="92.5">M17</text>
<text x="128.2" y="97.5">N1</text>
<text x="216.5" y="115.3">C12</text>
<text x="216.5" y="117.9">B12</text>
<text x="216.5" y="122.9">D13</text>
<text x="216.5" y="125.5">C13</text>
<text x="216.6" y="120.4">A12</text>
<text x="216.5" y="128">B13</text>
<text x="216.6" y="130.6">A13</text>
<text x="216.5" y="133.1">C15</text>
<text x="216.6" y="135.6">A15</text>
<text x="40.6" y="138.2">C7</text>
<text x="40.6" y="140.7">B7</text>
<text x="40.6" y="143.3">D6</text>
<text x="216.5" y="138.2">D15</text>
<text x="216.5" y="140.7">D16</text>
<text x="216.5" y="143.3">B15</text>
<text x="40.6" y="145.8">C6</text>
<text x="40.6" y="148.3">B6</text>
<text x="216.5" y="148.3">C16</text>
<text x="216.6" y="145.8">A16</text>
<text x="40.7" y="150.9">A7</text>
<text x="40.7" y="153.4">A6</text>
<text x="40.7" y="156">A4</text>
<text x="216.5" y="153.4">B17</text>
<text x="216.5" y="156">B18</text>
<text x="216.6" y="150.9">A17</text>
<text x="40.6" y="158.5">D4</text>
<text x="40.6" y="161">C4</text>
<text x="216.5" y="158.5">C17</text>
<text x="40.6" y="163.6">B4</text>
<text x="40.6" y="166.1">C3</text>
<text x="40.6" y="168.7">D3</text>
<text x="40.6" y="171.2">C2</text>
<text x="40.7" y="173.7">A3</text>
<text x="40.6" y="176.3">B2</text>
<text x="40.7" y="178.8">A2</text>
<text x="40.6" y="181.4">D2</text>
<text x="40.6" y="183.9">B1</text>
<text x="40.6" y="186.4">C1</text>
<text x="40.6" y="189">D1</text>
</g>
<g font-size="1.8" fill="#0f0f0f">
<text x="229.9" y="28.9">HD25</text>
<text x="61" y="35.2">LD_CLK-</text>
<text x="61" y="32.7">LD_CLK+</text>
<text x="229.9" y="31.4">HD23</text>
<text x="229.9" y="33.9">HD24</text>
<text x="229.9" y="39">HD26</text>
<text x="229.9" y="36.5">HD27</text>
<text x="231.1" y="41.6">HD13</text>
<text x="231.1" y="46.6">HD9</text>
<text x="231.1" y="44.1">HD7</text>
<text x="135.9" y="49.2">PMIC_DATA_IN+</text>
<text x="135.9" y="51.7">PMIC_DATA_IN-</text>
<text x="161.5" y="52.9">PMIC_DATA_IN-</text>
<text x="229.9" y="49.2">HTVLD_1</text>
<text x="231.1" y="51.7">HD0</text>
<text x="157.5" y="54.3">LD_DATA_OUT+</text>
<text x="157.5" y="56.8">LD_DATA_OUT-</text>
<text x="231.1" y="59.3">HRVLD_1</text>
<text x="231.1" y="56.8">HD3</text>
<text x="231.1" y="54.3">HD11</text>
<text x="231.1" y="64.4">HRACK_1</text>
<text x="231.1" y="61.9">HD1</text>
<text x="229.9" y="69.5">HTREQ_1</text>
<text x="231.1" y="67">HD2</text>
<text x="135.9" y="74.6">motor_drvr_reset_out</text>
<text x="135.9" y="72">motor_drvr_cs</text>
<text x="229.9" y="74.6">HD29</text>
<text x="229.9" y="77.1">HD30</text>
<text x="231.1" y="72">HTACK_1</text>
<text x="47" y="83.5">CLK_GEN_I2C_SDA</text>
<text x="47" y="78.4">REF_CLK</text>
<text x="135.9" y="82.2">motor_drvr_reset_in</text>
<text x="232.4" y="82.2">HTCLK_1</text>
<text x="245.3" y="78.3">HD30</text>
<text x="247.6" y="79.7">HRCLK_1</text>
<text x="47" y="86">CLK_GEN_I2C_SCL</text>
<text x="135.9" y="89.8">motor_drvr_xfg</text>
<text x="135.9" y="87.3">motor_drvr_gpout</text>
<text x="229.9" y="84.7">HD31</text>
<text x="229.9" y="87.3">HD28</text>
<text x="135.9" y="92.4">motor_drvr_clk</text>
<text x="135.9" y="94.9">motor_drvr_miso</text>
<text x="135.9" y="97.4">motor_drvr_mosi</text>
<text x="226.1" y="115.2">HD6</text>
<text x="226.1" y="117.8">HD4</text>
<text x="224.8" y="122.8">HTRDY_1</text>
<text x="226.1" y="120.3">HD14</text>
<text x="226.1" y="125.4">HD8</text>
<text x="224.8" y="127.9">HD16</text>
<text x="226.1" y="130.5">HD15</text>
<text x="224.8" y="135.5">HD18</text>
<text x="226.1" y="133">HD10</text>
<text x="48.3" y="143.2">ADC_D2</text>
<text x="48.3" y="140.6">ADC_D0</text>
<text x="48.3" y="138.1">ADC_D1</text>
<text x="224.8" y="143.2">HD17</text>
<text x="226.1" y="140.6">HD5</text>
<text x="48.3" y="148.2">ADC_EOC_L</text>
<text x="48.3" y="145.7">ADC_D3</text>
<text x="224.8" y="145.7">HD19</text>
<text x="226.1" y="148.2">HD12</text>
<text x="48.3" y="153.3">ADC_WR_L</text>
<text x="48.3" y="155.9">ADC_RD_L</text>
<text x="68.6" y="150.8">ADC_CLK</text>
<text x="224.8" y="153.3">HD21</text>
<text x="224.8" y="155.9">HD22</text>
<text x="224.8" y="150.8">HD20</text>
<text x="48.3" y="158.4">ADC_D5</text>
<text x="48.3" y="160.9">ADC_D4</text>
<text x="48.3" y="166">ADC_D7</text>
<text x="48.3" y="163.5">ADC_EOLC_L</text>
<text x="48.3" y="173.6">ADC_CS_L</text>
<text x="48.3" y="171.1">ADC_D8</text>
<text x="48.3" y="168.6">ADC_D6</text>
<text x="48.3" y="178.7">ADC_CONVST</text>
<text x="48.3" y="176.2">ADC_SHDN</text>
<text x="48.3" y="183.8">ADC_CHSHD_L</text>
<text x="48.3" y="181.3">ADC_D9</text>
<text x="48.3" y="186.3">ADC_D11</text>
<text x="48.3" y="188.9">ADC_D10</text>
</g>
<g font-size="1.8" fill="#725600">
<text x="82.7" y="30.1">LD_CLK+</text>
<text x="245.3" y="35.2">HD24</text>
<text x="245.3" y="30.1">HD25</text>
<text x="245.3" y="32.6">HD23</text>
<text x="81.5" y="40.2">LD_CLK-</text>
<text x="245.3" y="37.7">HD27</text>
<text x="245.3" y="40.2">HD26</text>
<text x="245.3" y="45.3">HD7</text>
<text x="245.3" y="42.8">HD13</text>
<text x="245.3" y="47.9">HD9</text>
<text x="161.5" y="50.4">PMIC_DATA_IN+</text>
<text x="245.3" y="52.9">HD0</text>
<text x="245.3" y="50.4">HTVLD_1</text>
<text x="175.5" y="58">LD_DATA_OUT-</text>
<text x="175.5" y="55.5">LD_DATA_OUT+</text>
<text x="245.3" y="55.5">HD11</text>
<text x="245.3" y="58">HD3</text>
<text x="245.3" y="63.1">HD1</text>
<text x="245.3" y="65.6">HRACK_1</text>
<text x="245.3" y="60.6">HRVLD_1</text>
<text x="245.3" y="68.2">HD2</text>
<text x="245.3" y="70.7">HTREQ_1</text>
<text x="161.5" y="73.3">motor_drvr_cs</text>
<text x="161.5" y="75.8">motor_drvr_reset_out</text>
<text x="245.3" y="73.3">HTACK_1</text>
<text x="245.3" y="75.8">HD29</text>
<text x="68.8" y="79.6">REF_CLK</text>
<text x="161.5" y="83.4">motor_drvr_reset_in</text>
<text x="245.3" y="83.4">HTCLK_1</text>
<text x="261.8" y="80.9">HRCLK_1</text>
<text x="68.8" y="87.2">CLK_GEN_I2C_SCL</text>
<text x="68.8" y="84.7">CLK_GEN_I2C_SDA</text>
<text x="161.5" y="88.5">motor_drvr_gpout</text>
<text x="245.3" y="88.5">HD28</text>
<text x="245.3" y="86">HD31</text>
<text x="161.5" y="93.6">motor_drvr_clk</text>
<text x="161.5" y="91">motor_drvr_xfg</text>
<text x="161.5" y="98.7">motor_drvr_mosi</text>
<text x="161.5" y="96.1">motor_drvr_miso</text>
<text x="240.2" y="116.4">HD6</text>
<text x="240.2" y="119">HD4</text>
<text x="240.2" y="121.5">HD14</text>
<text x="240.2" y="124.1">HTRDY_1</text>
<text x="240.2" y="131.7">HD15</text>
<text x="240.2" y="129.1">HD16</text>
<text x="240.2" y="126.6">HD8</text>
<text x="240.2" y="136.8">HD18</text>
<text x="240.2" y="134.2">HD10</text>
<text x="67.5" y="141.8">ADC_D0</text>
<text x="67.5" y="139.3">ADC_D1</text>
<text x="240.2" y="141.8">HD5</text>
<text x="67.5" y="149.5">ADC_EOC_L</text>
<text x="67.5" y="146.9">ADC_D3</text>
<text x="67.5" y="144.4">ADC_D2</text>
<text x="240.2" y="149.5">HD12</text>
<text x="240.2" y="146.9">HD19</text>
<text x="240.2" y="144.4">HD17</text>
<text x="67.5" y="154.5">ADC_WR_L</text>
<text x="87.8" y="152">ADC_CLK</text>
<text x="240.2" y="152">HD20</text>
<text x="240.2" y="154.5">HD21</text>
<text x="67.5" y="159.6">ADC_D5</text>
<text x="67.5" y="157.1">ADC_RD_L</text>
<text x="240.2" y="157.1">HD22</text>
<text x="67.5" y="167.2">ADC_D7</text>
<text x="67.5" y="162.2">ADC_D4</text>
<text x="67.5" y="164.7">ADC_EOLC_L</text>
<text x="67.5" y="169.8">ADC_D6</text>
<text x="67.5" y="172.3">ADC_D8</text>
<text x="67.5" y="174.9">ADC_CS_L</text>
<text x="67.5" y="177.4">ADC_SHDN</text>
<text x="67.5" y="179.9">ADC_CONVST</text>
<text x="67.5" y="185">ADC_CHSHD_L</text>
<text x="67.5" y="182.5">ADC_D9</text>
<text x="67.5" y="187.6">ADC_D11</text>
<text x="67.5" y="190.1">ADC_D10</text>
</g>
<g font-size="1.1" fill="#006464">
<text x="140.5" y="54.2">100nF</text>
<text x="150.7" y="56.8">100nF</text>
</g>
<g font-size="1.1" fill="#840084">
<text x="140.7" y="56.3">50V</text>
<text x="150.9" y="58.8">50V</text>
</g>
</svg>
